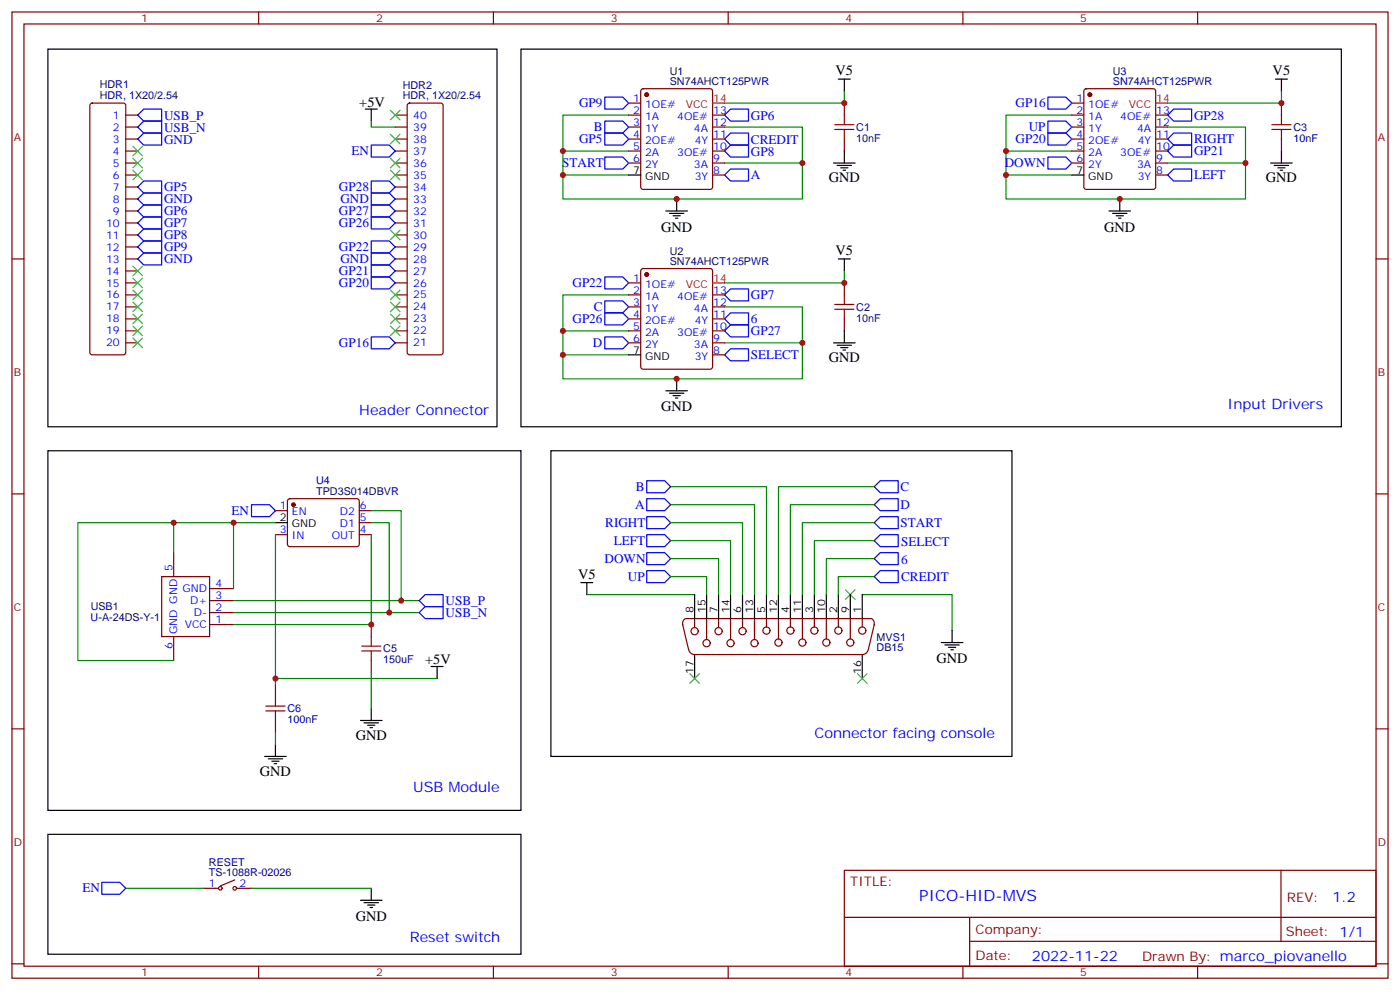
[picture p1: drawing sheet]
<svg xmlns="http://www.w3.org/2000/svg" width="412mm" height="292mm" viewBox="0 0 412 292" stroke-linecap="round" stroke-linejoin="round" font-family="sans-serif">
<g fill="none" stroke="#870000" stroke-width=".35">
<path d="M3.5 3.5h405.4v284.4h-405.4zM7.1 7.1h398.2v277.2h-398.2zM76.2 3.5v3.6M145.3 3.5v3.6M214.5 3.5v3.6M283.6 3.5v3.6M352.8 3.5v3.6M26.7 30.5l.5-.2h9.1l.5 .2 .2 .5v72.7l-.2 .5-.5 .2h-9.1l-.5-.2-.2-.5v-72.7zM37 33.9h3.6M37 37.4h3.6M116.4 33.9h3.5M116.4 37.4h3.5"/>
<path d="M120.2 30.5l.4-.2h9.2l.5 .2 .2 .5v72.7l-.2 .5-.5 .2h-9.2l-.4-.2-.3-.5v-72.7zM185.2 33.9h3.5M185.2 37.4h3.5M185.2 30.3h3.5M189 26.3l.4-.2h19.8l.5 .2 .2 .5v28.2l-.2 .5-.5 .2h-19.8l-.5-.2-.2-.5v-28.2zM209.9 33.9h3.5M209.9 37.4h3.5M248.7 30.3v3.6M315.7 33.9h3.6M315.7 37.4h3.6M315.7 30.3h3.6M319.5 26.3l.5-.2h19.7l.5 .2 .2 .5v28.2l-.2 .5-.5 .2h-19.7l-.5-.2-.2-.5v-28.2z"/>
<path d="M340.4 33.9h3.6M340.4 37.4h3.6M377.5 30.3v3.6M37 40.9h3.6M37 44.4h3.6M37 48h3.6M37 51.5h3.6M37 55h3.6M37 58.6h3.6M116.4 40.9h3.5M116.4 44.4h3.5M116.4 48h3.5"/>
<path d="M116.4 51.5h3.5M116.4 55h3.5M116.4 58.6h3.5M185.2 40.9h3.5M185.2 44.4h3.5M185.2 48h3.5M209.9 40.9h3.5M209.9 44.4h3.5M209.9 48h3.5M209.9 51.5h3.5M248.7 40.9v3.5M315.7 40.9h3.6"/>
<path d="M315.7 44.4h3.6M315.7 48h3.6M340.4 40.9h3.6M340.4 44.4h3.6M340.4 48h3.6M340.4 51.5h3.6M377.5 40.9v3.5M3.5 76.2h3.6M37 76.2h3.6M37 62.1h3.6M37 65.6h3.6M37 69.1h3.6"/>
<path d="M37 72.7h3.6M37 79.7h3.6M116.4 76.2h3.5M116.4 62.1h3.5M116.4 65.6h3.5M116.4 69.1h3.5M116.4 72.7h3.5M116.4 79.7h3.5M189 79.2l.4-.2h19.8l.5 .2 .2 .5v28.2l-.2 .5-.5 .3h-19.8l-.5-.3-.2-.5v-28.2zM405.3 76.2h3.6M37 83.3h3.6M37 86.8h3.6"/>
<path d="M37 90.3h3.6M37 93.8h3.6M37 97.4h3.6M116.4 83.3h3.5M116.4 86.8h3.5M116.4 90.3h3.5M116.4 93.8h3.5M116.4 97.4h3.5M185.2 83.3h3.5M185.2 86.8h3.5M185.2 90.3h3.5M185.2 93.8h3.5"/>
<path d="M185.2 97.4h3.5M209.9 86.8h3.5M209.9 90.3h3.5M209.9 93.8h3.5M209.9 97.4h3.5M248.7 83.3v3.5M248.7 93.8v3.6M37 100.9h3.6M116.4 100.9h3.5M185.2 100.9h3.5M209.9 100.9h3.5M209.9 104.4h3.5"/>
<path d="M3.5 145.3h3.6M81.1 150.3h3.6M81.1 157.3h3.6M84.9 147l.5-.2h20l.4 .7v12.9l-.7 .5-20-.1-.4-.6v-12.7zM105.8 150.3h3.6M105.8 157.3h3.6M105.8 153.8h3.6M405.3 145.3h3.6M47.6 169.7h14.1v17.6h-14.1zM51.2 162.6v7.1M61.7 176.7h7.1M61.7 173.2h7.1"/>
<path d="M51.2 187.3v7.1M61.7 183.8h7.1M61.7 180.3h7.1M109.4 183.8v3.5M109.4 194.4v3.5M201.1 183.8l1.7 7.4M202.1 182h54.4M202.3 182a1.41 1.41 0 0 0-1.1 2M202.9 191.3a1.77 1.77 0 0 0 1.7 1.3h49.4a1.77 1.77 0 0 0 1.7-1.3M204.6 182.2v2.5M208.1 182.2v6M211.7 182.2v2.5"/>
<path d="M215.2 182.2v6M218.7 182.2v2.5M222.2 182.2v6M225.8 182v2.5M229.3 182v6M232.8 182v2.5M236.4 182v6M239.9 182v2.5M243.4 182v6M246.9 182v2.5M250.5 182v6M254 182v2.5"/>
<path d="M256.3 182a1.31 1.31 0 0 1 1.2 2M257.5 183.8l-1.7 7.4M3.5 214.5h3.6M81.1 201.4v3.6M81.1 212v3.5M405.3 214.5h3.6M69.1 258.9l-4.2 1.8M248.7 256.1h156.6v28.2h-156.6zM377.3 256.1v20.9M60 261.4h4.2M69.8 261.4h4.3M248.7 270h156.5"/>
<path d="M285.6 277h119.6M285.6 270v14.1M3.5 283.6h3.6M76.2 284.3v3.6M145.3 284.3v3.6M214.5 284.3v3.6M283.6 284.3v3.6M352.8 284.3v3.6M405.3 283.6h3.6"/>
<circle cx="204.6" cy="185.7" r="1.06"/>
<circle cx="208.1" cy="189.3" r="1.06"/>
<circle cx="211.7" cy="185.7" r="1.06"/>
<circle cx="215.2" cy="189.3" r="1.06"/>
<circle cx="218.7" cy="185.7" r="1.06"/>
<circle cx="222.2" cy="189.3" r="1.06"/>
<circle cx="225.8" cy="185.6" r="1.06"/>
<circle cx="229.3" cy="189.1" r="1.06"/>
<circle cx="232.8" cy="185.6" r="1.06"/>
<circle cx="236.4" cy="189.1" r="1.06"/>
<circle cx="239.9" cy="185.6" r="1.06"/>
<circle cx="243.4" cy="189.1" r="1.06"/>
<circle cx="246.9" cy="185.6" r="1.06"/>
<circle cx="250.5" cy="189.1" r="1.06"/>
<circle cx="254" cy="185.6" r="1.06"/>
<circle cx="64.9" cy="261.4" r=".53"/>
<circle cx="69.1" cy="261.4" r=".53"/>
</g>
<g fill="none" stroke="#00f" stroke-width=".35">
<path d="M42.3 32.1h5.3v3.5h-5.3l-1.7-1.7zM42.3 35.6h5.3v3.6h-5.3l-1.7-1.8zM178.2 39.2h5.2l1.8 1.7-1.8 1.8h-5.2zM178.2 35.6h5.2l1.8 1.8-1.8 1.8h-5.2zM178.2 28.6h5.2l1.8 1.7-1.8 1.8h-5.2zM215.2 32.1h5.3v3.5h-5.3l-1.8-1.7zM308.7 28.6h5.3l1.7 1.7-1.7 1.8h-5.3zM308.7 35.6h5.3l1.7 1.8-1.7 1.8h-5.3zM308.7 39.2h5.3l1.7 1.7-1.7 1.8h-5.3zM345.7 39.2h5.3v3.5h-5.3l-1.7-1.8zM345.7 32.1h5.3v3.5h-5.3l-1.7-1.7zM40.6 40.9l1.7-1.7h5.3v3.5h-5.3z"/>
<path d="M40.6 55l1.7-1.7h5.3v3.5h-5.3zM40.6 58.6l1.7-1.8h5.3v3.5h-5.3zM109.4 53.3h5.3l1.7 1.7-1.7 1.8h-5.3zM109.4 56.8h5.3l1.7 1.8-1.7 1.7h-5.3zM109.4 42.7h5.3l1.7 1.7-1.7 1.8h-5.3zM178.2 46.2h5.2l1.8 1.8-1.8 1.7h-5.2zM213.4 40.9l1.8-1.7h5.3v3.5h-5.3zM213.4 44.4l1.8-1.7h5.3v3.5h-5.3zM213.4 51.5l1.8-1.8h5.3v3.6h-5.3zM308.7 46.2h5.3l1.7 1.8-1.7 1.7h-5.3zM344 51.5l1.7-1.8h5.3v3.6h-5.3zM344 44.4l1.7-1.7h5.3v3.5h-5.3z"/>
<path d="M40.6 62.1l1.7-1.8h5.3v3.6h-5.3zM40.6 69.1l1.7-1.7h5.3v3.5h-5.3zM40.6 72.7l1.7-1.8h5.3v3.5h-5.3zM40.6 76.2l1.7-1.8h5.3v3.6h-5.3zM42.3 63.9h5.3v3.5h-5.3l-1.7-1.8zM109.4 60.3h5.3l1.7 1.8-1.7 1.8h-5.3zM109.4 63.9h5.3l1.7 1.7-1.7 1.8h-5.3zM109.4 70.9h5.3l1.7 1.8-1.7 1.7h-5.3zM109.4 74.4h5.3l1.7 1.8-1.7 1.8h-5.3zM109.4 78h5.3l1.7 1.7-1.7 1.8h-5.3zM109.4 99.1h5.3l1.7 1.8-1.7 1.8h-5.3zM109.4 81.5h5.3l1.7 1.8-1.7 1.7h-5.3z"/>
<path d="M178.2 81.5h5.2l1.8 1.8-1.8 1.7h-5.2zM178.2 88.5h5.2l1.8 1.8-1.8 1.8h-5.2zM178.2 92.1h5.2l1.8 1.7-1.8 1.8h-5.2zM178.2 99.1h5.2l1.8 1.8-1.8 1.8h-5.2zM213.4 97.4l1.8-1.8h5.3v3.5h-5.3zM213.4 93.8l1.8-1.7h5.3v3.5h-5.3zM213.4 86.8l1.8-1.8h5.3v3.5h-5.3zM213.4 104.4l1.8-1.7h5.3v3.5h-5.3zM74.1 148.5h5.3l1.7 1.8-1.7 1.7h-5.3zM190.5 157.3h5.3l1.8 1.8-1.8 1.8h-5.3zM190.5 152h5.3l1.8 1.8-1.8 1.8h-5.3zM190.5 146.8h5.3l1.8 1.7-1.8 1.8h-5.3z"/>
<path d="M190.5 141.5h5.3l1.8 1.7-1.8 1.8h-5.3zM257.5 153.8l1.8-1.8h5.3v3.6h-5.3zM259.3 141.5h5.3v3.5h-5.3l-1.8-1.8zM259.3 146.8h5.3v3.5h-5.3l-1.8-1.8zM259.3 157.3h5.3v3.6h-5.3l-1.8-1.8zM123.5 176.7l1.7-1.7h5.3v3.5h-5.3zM125.2 178.5h5.3v3.5h-5.3l-1.7-1.7zM190.5 167.9h5.3l1.8 1.8-1.8 1.7h-5.3zM190.5 162.6h5.3l1.8 1.8-1.8 1.8h-5.3zM257.5 169.7l1.8-1.8h5.3v3.5h-5.3zM259.3 162.6h5.3v3.6h-5.3l-1.8-1.8zM30 259.6h5.3l1.7 1.8-1.7 1.8h-5.3z"/>
</g>
<g fill="none" stroke="#3c3" stroke-width=".35">
<path d="M115 39.5l2.8 2.8M115 32.5l2.8 2.8M117.8 39.5l-2.8 2.8M117.8 32.5l-2.8 2.8M39.2 43l2.8 2.9M39.2 46.6l2.8 2.8M39.2 50.1l2.8 2.8M42 43l-2.8 2.9M42 46.6l-2.8 2.8M42 50.1l-2.8 2.8M115 50.1l2.8 2.8M115 46.6l2.8 2.8"/>
<path d="M117.8 50.1l-2.8 2.8M117.8 46.6l-2.8 2.8M39.2 78.3l2.8 2.8M42 78.3l-2.8 2.8M115 67.7l2.8 2.9M117.8 67.7l-2.8 2.9M39.2 81.8l2.8 2.9M39.2 85.4l2.8 2.8M39.2 88.9l2.8 2.8M39.2 96l2.8 2.8M39.2 99.5l2.8 2.8M39.2 92.4l2.8 2.8"/>
<path d="M42 81.8l-2.8 2.9M42 85.4l-2.8 2.8M42 88.9l-2.8 2.8M42 96l-2.8 2.8M42 99.5l-2.8 2.8M42 92.4l-2.8 2.8M115 96l2.8 2.8M115 92.4l2.8 2.8M115 88.9l2.8 2.8M115 85.4l2.8 2.8M117.8 96l-2.8 2.8M117.8 92.4l-2.8 2.8"/>
<path d="M117.8 88.9l-2.8 2.8M117.8 85.4l-2.8 2.8M249.1 173.6l2.8 2.8M251.9 173.6l-2.8 2.8M203.2 198.3l2.8 2.8M206 198.3l-2.8 2.8M252.6 198.3l2.8 2.8M255.4 198.3l-2.8 2.8"/>
</g>
<g fill="none" stroke="#000" stroke-width=".35">
<path d="M14.1 14.5h132.3v111.1h-132.3zM153.5 14.5h241.6v111.1h-241.6zM107.6 32.1h3.5M109.4 32.1v3.5M246.9 23.3h3.6M248.7 23.3v3.5M375.7 23.3h3.5M377.5 23.3v3.5M185.2 51.5h3.5M199.3 58.6v3.5M245.5 48h6.4M246.6 48.7h4.2"/>
<path d="M247.6 49.4h2.2M248.4 50.1h.7M248.7 44.4v3.6M315.7 51.5h3.6M329.8 58.6v3.5M374.3 48h6.3M375.4 48.7h4.2M376.4 49.4h2.1M377.1 50.1h.7M377.5 44.4v3.6M196.1 62.1h6.4M197.2 62.8h4.2"/>
<path d="M198.3 63.5h2.1M199 64.2h.7M246.9 76.2h3.6M248.7 76.2v3.5M326.7 62.1h6.3M327.7 62.8h4.3M328.8 63.5h2.1M329.5 64.2h.7M248.7 97.4v3.5M185.2 104.4h3.5M196.1 115h6.4M197.2 115.7h4.2"/>
<path d="M198.3 116.4h2.1M199 117.1h.7M199.3 111.5v3.5M245.5 100.9h6.4M246.6 101.6h4.2M247.6 102.3h2.2M248.4 103h.7M14.1 132.6h139.4v105.9h-139.4zM162.3 132.6h135.8v90h-135.8zM81.1 153.8h3.6M171.1 171.4h3.5M172.9 171.4v3.6"/>
<path d="M204.6 175v7M208.1 175v7M211.7 175v7M215.2 175v7M218.7 175v7M222.2 175v7M225.8 175v7M229.3 175v7M232.8 175v7M236.4 175v7M239.9 175v7M243.4 175v7"/>
<path d="M246.9 175v7M250.5 175v7M254 175v7M127 196.1h3.5M128.8 196.1v3.6M204.6 192.6v7.1M254 192.6v7.1M277.3 189.1h6.3M278.3 189.8h4.3M279.4 190.5h2.1M280.1 191.2h.7M280.5 185.6v3.5"/>
<path d="M81.1 219.1v3.5M106.2 212h6.3M107.2 212.7h4.3M108.3 213.4h2.1M109 214.1h.7M109.4 208.5v3.5M78 222.6h6.3M79 223.3h4.3M80.1 224h2.1M80.8 224.7h.7M14.1 245.5h139.4v35.3h-139.4zM106.2 264.9h6.3"/>
<path d="M107.2 265.6h4.3M108.3 266.3h2.1M109 267.1h.7M109.4 261.4v3.5"/>
</g>
<g fill="none" stroke="#008700" stroke-width=".35">
<path d="M109.4 35.6v1.8h7M185.2 33.9h-19.4v24.7h70.6v-10.6h-23M213.4 37.4h23v10.6M248.7 26.8v3.5h-35.3M315.7 33.9h-19.4v24.7h70.6v-10.6h-22.9M344 37.4h22.9v10.6M377.5 26.8v3.5h-33.5M165.8 44.4h19.4M165.8 51.5h19.4M296.3 44.4h19.4M296.3 51.5h19.4M248.7 79.7v3.6h-35.3"/>
<path d="M165.8 97.4h19.4M185.2 86.8h-19.4v24.7h70.6v-10.6h-23M213.4 90.3h23v10.6M165.8 104.4h19.4M51.2 153.8h-28.3v40.6h28.3M68.8 153.8h-17.6v8.8M81.1 153.8h-12.3v19.4M81.1 157.3v42.4h47.7M109.4 153.8h5.3v26.5M109.4 157.3v26.5h-40.6M109.4 150.3h8.8v26.4M197.6 159.1h17.6v15.9"/>
<path d="M197.6 153.8h21.1v21.2M197.6 148.5h24.6v26.5M197.6 143.2h28.2v31.8M257.5 159.1h-17.6v15.9M257.5 153.8h-21.1v21.2M257.5 148.5h-24.7v26.5M257.5 143.2h-28.2v31.8M68.8 176.7h54.7M172.9 175h31.7M197.6 169.7h10.5v5.3M197.6 164.4h14.1v10.6M254 175h26.5v10.6"/>
<path d="M257.5 169.7h-10.6v5.3M257.5 164.4h-14.1v10.6M68.8 180.3h54.7M81.1 199.7v1.7M109.4 197.9v10.6M81.1 215.5v3.6M37 261.4h23M74.1 261.4h35.3"/>
</g>
<g fill="#870000" stroke="#870000" stroke-width=".35">
<circle cx="190.5" cy="27.9" r=".53"/>
<circle cx="321" cy="27.9" r=".53"/>
<circle cx="190.5" cy="80.8" r=".53"/>
<circle cx="86.4" cy="148.5" r=".53"/>
</g>
<path d="M209.9 30.3h3.5M340.4 30.3h3.6M209.9 83.3h3.5" fill="none" stroke="#f00" stroke-width=".35"/>
<g fill="none" stroke="#a10000" stroke-width=".35">
<path d="M245.9 38.1h5.6M245.9 36.7h5.6M248.7 33.9v2.8M248.7 38.1v2.8M374.6 38.1h5.7M374.6 36.7h5.7M377.5 33.9v2.8M377.5 38.1v2.8M245.9 91h5.6M245.9 89.6h5.6M248.7 86.8v2.8M248.7 91v2.8"/>
<path d="M106.5 190.1h5.7M106.5 191.6h5.7M109.4 187.3v2.8M109.4 191.6v2.8M78.3 209.2h5.7M78.3 207.8h5.7M81.1 205v2.8M81.1 209.2v2.8"/>
</g>
<g fill="#c00">
<circle cx="165.8" cy="104.4" r=".88"/>
<circle cx="165.8" cy="97.4" r=".88"/>
<circle cx="165.8" cy="51.5" r=".88"/>
<circle cx="165.8" cy="44.4" r=".88"/>
<circle cx="236.4" cy="100.9" r=".88"/>
<circle cx="199.3" cy="111.5" r=".88"/>
<circle cx="296.3" cy="44.4" r=".88"/>
<circle cx="296.3" cy="51.5" r=".88"/>
<circle cx="366.9" cy="48" r=".88"/>
<circle cx="329.8" cy="58.6" r=".88"/>
<circle cx="199.3" cy="58.6" r=".88"/>
<circle cx="236.4" cy="48" r=".88"/>
<circle cx="114.7" cy="180.3" r=".88"/>
<circle cx="68.8" cy="153.8" r=".88"/>
<circle cx="51.2" cy="153.8" r=".88"/>
<circle cx="109.4" cy="183.8" r=".88"/>
<circle cx="118.2" cy="176.7" r=".88"/>
<circle cx="81.1" cy="199.7" r=".88"/>
<circle cx="248.7" cy="30.3" r=".88"/>
<circle cx="248.7" cy="83.3" r=".88"/>
<circle cx="377.5" cy="30.3" r=".88"/>
</g>
<text font-size="4.6" fill="#00f" x="270.8" y="265.1">PICO-HID-MVS</text>
<g font-size="4.2">
<text x="246.1" y="22.2">V5</text>
<text x="374.9" y="22.2">V5</text>
<text x="105.8" y="31.4">+5V</text>
<text x="244.1" y="53.6">GND</text>
<text x="372.9" y="53.6">GND</text>
<text x="194.7" y="68.2">GND</text>
<text x="325.3" y="68.2">GND</text>
<text x="246.1" y="75.1">V5</text>
<text x="244.1" y="106.5">GND</text>
<text x="194.7" y="121.1">GND</text>
<text x="170.3" y="170.4">V5</text>
<text x="125.2" y="195.4">+5V</text>
<text x="275.9" y="195.1">GND</text>
<text x="104.8" y="217.7">GND</text>
<text x="76.6" y="228.2">GND</text>
<text x="104.8" y="271">GND</text>
</g>
<g font-size="4.2" fill="#00f">
<text x="105.8" y="122.1">Header Connector</text>
<text x="361.6" y="120.3">Input Drivers</text>
<text x="239.9" y="217.3">Connector facing console</text>
<text x="121.7" y="233.2">USB Module</text>
<text x="392.5" y="265.4">1.2</text>
<text x="120.7" y="277.2">Reset switch</text>
<text x="304" y="282.7">2022-11-22</text>
</g>
<g font-size="3.9" fill="#00f">
<text x="48.3" y="35.2">USB_P</text>
<text x="170.6" y="31.6">GP9</text>
<text x="221.2" y="35.2">GP6</text>
<text x="299.2" y="31.6">GP16</text>
<text x="351.7" y="35.2">GP28</text>
<text x="48.3" y="38.7">USB_N</text>
<text x="174.9" y="38.6">B</text>
<text x="303" y="38.6">UP</text>
<text x="48.3" y="42.2">GND</text>
<text x="103.5" y="45.7">EN</text>
<text x="170.6" y="42.2">GP5</text>
<text x="221.2" y="45.8">GP8</text>
<text x="221.2" y="42.2">CREDIT</text>
<text x="299.2" y="42.2">GP20</text>
<text x="351.7" y="45.8">GP21</text>
<text x="351.7" y="42.1">RIGHT</text>
<text x="165.6" y="49.2">START</text>
<text x="221.2" y="52.8">A</text>
<text x="295.9" y="49.2">DOWN</text>
<text x="351.7" y="52.7">LEFT</text>
<text x="48.3" y="56.3">GP5</text>
<text x="48.3" y="59.9">GND</text>
<text x="99.8" y="56.3">GP28</text>
<text x="100.3" y="59.8">GND</text>
<text x="48.3" y="63.4">GP6</text>
<text x="99.8" y="63.4">GP27</text>
<text x="48.3" y="66.9">GP7</text>
<text x="48.3" y="70.5">GP8</text>
<text x="99.8" y="66.9">GP26</text>
<text x="48.3" y="74">GP9</text>
<text x="48.3" y="77.5">GND</text>
<text x="99.8" y="73.9">GP22</text>
<text x="100.3" y="77.5">GND</text>
<text x="99.8" y="81">GP21</text>
<text x="99.8" y="84.5">GP20</text>
<text x="168.6" y="84.5">GP22</text>
<text x="221.2" y="88.1">GP7</text>
<text x="168.6" y="95.1">GP26</text>
<text x="174.9" y="91.6">C</text>
<text x="221.2" y="95.2">6</text>
<text x="221.2" y="98.7">GP27</text>
<text x="99.8" y="102.1">GP16</text>
<text x="174.7" y="102.1">D</text>
<text x="221.1" y="105.8">SELECT</text>
<text x="187.1" y="149.8">A</text>
<text x="187.3" y="144.5">B</text>
<text x="265.3" y="149.9">D</text>
<text x="265.3" y="144.6">C</text>
<text x="68.2" y="151.5">EN</text>
<text x="178.3" y="155.1">RIGHT</text>
<text x="265.3" y="155.2">START</text>
<text x="180.8" y="160.4">LEFT</text>
<text x="265.5" y="160.5">SELECT</text>
<text x="178.1" y="165.6">DOWN</text>
<text x="265.5" y="165.8">6</text>
<text x="185" y="170.9">UP</text>
<text x="265.5" y="171.1">CREDIT</text>
<text x="131.2" y="178">USB_P</text>
<text x="131.2" y="181.5">USB_N</text>
<text x="24.3" y="262.6">EN</text>
</g>
<g font-size="3.9" fill="#800">
<text x="250.5" y="260.7">TITLE:</text>
<text x="379.1" y="265.4">REV:</text>
<text x="287.4" y="274.9">Company:</text>
<text x="378.7" y="275.5">Sheet: 1/1</text>
<text x="287.4" y="282.6">Date:</text>
<text x="336.4" y="282.7">Drawn By: marco_piovanello</text>
</g>
<g font-size="3.2" fill="#800">
<text x="41.6" y="6.5">1</text>
<text x="110.8" y="6.5">2</text>
<text x="179.9" y="6.5">3</text>
<text x="249.1" y="6.5">4</text>
<text x="318.2" y="6.5">5</text>
<text x="4.1" y="41.6">A</text>
<text x="405.9" y="41.6">A</text>
<text x="4.1" y="110.8">B</text>
<text x="405.9" y="110.8">B</text>
<text x="4.1" y="179.9">C</text>
<text x="405.9" y="179.9">C</text>
<text x="4.1" y="249.1">D</text>
<text x="405.9" y="249.1">D</text>
<text x="41.6" y="287.3">1</text>
<text x="110.8" y="287.3">2</text>
<text x="179.9" y="287.3">3</text>
<text x="249.1" y="287.3">4</text>
<text x="318.2" y="287.3">5</text>
</g>
<g font-size="3.2" fill="#000080">
<text x="197.3" y="22">U1</text>
<text x="327.8" y="22">U3</text>
<text x="29.4" y="29.3">HDR, 1X20/2.54</text>
<text x="29.4" y="26">HDR1</text>
<text x="118.6" y="29.3">HDR, 1X20/2.54</text>
<text x="118.6" y="26.2">HDR2</text>
<text x="197.3" y="25">SN74AHCT125PWR</text>
<text x="327.8" y="25">SN74AHCT125PWR</text>
<text x="252.2" y="41.7">10nF</text>
<text x="252.2" y="38.5">C1</text>
<text x="381" y="41.7">10nF</text>
<text x="381" y="38.5">C3</text>
<text x="197.3" y="78">SN74AHCT125PWR</text>
<text x="197.3" y="74.9">U2</text>
<text x="252.2" y="94.7">10nF</text>
<text x="252.2" y="91.5">C2</text>
<text x="93.1" y="142.5">U4</text>
<text x="93.1" y="145.7">TPD3S014DBVR</text>
<text x="26.7" y="179.7">USB1</text>
<text x="26.7" y="182.8">U-A-24DS-Y-1</text>
<text x="112.9" y="192">C5</text>
<text x="258.2" y="191.7">DB15</text>
<text x="258.2" y="188.5">MVS1</text>
<text x="112.9" y="195.1">150uF</text>
<text x="84.7" y="209.6">C6</text>
<text x="84.7" y="212.8">100nF</text>
<text x="61.5" y="257.9">TS-1088R-02026</text>
<text x="61.5" y="254.7">RESET</text>
</g>
<g font-size="3.2" fill="#00f">
<text x="186.5" y="30">1</text>
<text x="317.1" y="30">1</text>
<text x="33.3" y="34.9">1</text>
<text x="121.7" y="34.9">40</text>
<text x="186.5" y="33.5">2</text>
<text x="190" y="31.8">1OE#</text>
<text x="190" y="35.3">1A</text>
<text x="199.5" y="35.3">4OE#</text>
<text x="210.1" y="33.5">13</text>
<text x="317.1" y="33.5">2</text>
<text x="320.6" y="31.8">1OE#</text>
<text x="320.6" y="35.3">1A</text>
<text x="330" y="35.3">4OE#</text>
<text x="340.6" y="33.5">13</text>
<text x="33.3" y="38.5">2</text>
<text x="33.3" y="42">3</text>
<text x="121.7" y="42">38</text>
<text x="121.7" y="38.5">39</text>
<text x="186.5" y="37">3</text>
<text x="186.5" y="40.6">4</text>
<text x="190" y="38.8">1Y</text>
<text x="204.4" y="38.8">4A</text>
<text x="210.1" y="40.6">11</text>
<text x="210.1" y="37">12</text>
<text x="317.1" y="37">3</text>
<text x="317.1" y="40.6">4</text>
<text x="320.6" y="38.8">1Y</text>
<text x="334.9" y="38.8">4A</text>
<text x="340.6" y="40.6">11</text>
<text x="340.6" y="37">12</text>
<text x="33.3" y="45.5">4</text>
<text x="121.7" y="45.5">37</text>
<text x="186.5" y="44.1">5</text>
<text x="186.5" y="47.6">6</text>
<text x="190" y="42.3">2OE#</text>
<text x="190" y="45.9">2A</text>
<text x="199.5" y="45.9">3OE#</text>
<text x="204.6" y="42.3">4Y</text>
<text x="210.1" y="47.6">9</text>
<text x="210.1" y="44.1">10</text>
<text x="317.1" y="44.1">5</text>
<text x="317.1" y="47.6">6</text>
<text x="320.6" y="42.3">2OE#</text>
<text x="320.6" y="45.9">2A</text>
<text x="330" y="45.9">3OE#</text>
<text x="335.2" y="42.3">4Y</text>
<text x="340.6" y="47.6">9</text>
<text x="340.6" y="44.1">10</text>
<text x="33.3" y="49">5</text>
<text x="33.3" y="52.6">6</text>
<text x="121.7" y="52.6">35</text>
<text x="121.7" y="49">36</text>
<text x="190" y="49.4">2Y</text>
<text x="204.4" y="49.4">3A</text>
<text x="204.6" y="52.9">3Y</text>
<text x="210.1" y="51.2">8</text>
<text x="320.6" y="49.4">2Y</text>
<text x="334.9" y="49.4">3A</text>
<text x="335.2" y="52.9">3Y</text>
<text x="340.6" y="51.2">8</text>
<text x="33.3" y="56.1">7</text>
<text x="33.3" y="59.6">8</text>
<text x="121.7" y="59.6">33</text>
<text x="121.7" y="56.1">34</text>
<text x="33.3" y="63.1">9</text>
<text x="121.7" y="63.1">32</text>
<text x="31.2" y="66.7">10</text>
<text x="31.2" y="70.2">11</text>
<text x="121.7" y="70.2">30</text>
<text x="121.7" y="66.7">31</text>
<text x="31.2" y="73.7">12</text>
<text x="31.2" y="77.3">13</text>
<text x="121.7" y="77.3">28</text>
<text x="121.7" y="73.7">29</text>
<text x="31.2" y="80.8">14</text>
<text x="121.7" y="80.8">27</text>
<text x="186.5" y="82.9">1</text>
<text x="31.2" y="84.3">15</text>
<text x="31.2" y="87.8">16</text>
<text x="121.7" y="87.8">25</text>
<text x="121.7" y="84.3">26</text>
<text x="186.5" y="86.4">2</text>
<text x="186.5" y="90">3</text>
<text x="190" y="84.7">1OE#</text>
<text x="190" y="88.2">1A</text>
<text x="199.5" y="88.2">4OE#</text>
<text x="210.1" y="90">12</text>
<text x="210.1" y="86.4">13</text>
<text x="31.2" y="91.4">17</text>
<text x="31.2" y="94.9">18</text>
<text x="121.7" y="94.9">23</text>
<text x="121.7" y="91.4">24</text>
<text x="186.5" y="93.5">4</text>
<text x="190" y="91.7">1Y</text>
<text x="190" y="95.2">2OE#</text>
<text x="204.4" y="91.7">4A</text>
<text x="204.6" y="95.2">4Y</text>
<text x="210.1" y="93.5">11</text>
<text x="31.2" y="98.4">19</text>
<text x="31.2" y="102">20</text>
<text x="121.7" y="102">21</text>
<text x="121.7" y="98.4">22</text>
<text x="186.5" y="97">5</text>
<text x="186.5" y="100.5">6</text>
<text x="190" y="98.8">2A</text>
<text x="199.5" y="98.8">3OE#</text>
<text x="210.1" y="100.5">9</text>
<text x="210.1" y="97">10</text>
<text x="190" y="102.3">2Y</text>
<text x="204.4" y="102.3">3A</text>
<text x="204.6" y="105.8">3Y</text>
<text x="210.1" y="104.1">8</text>
<text x="82.5" y="149.9">1</text>
<text x="106" y="149.9">6</text>
<text x="86" y="151.7">EN</text>
<text x="100.1" y="155.2">D1</text>
<text x="100.1" y="151.7">D2</text>
<text x="106" y="153.5">5</text>
<text x="82.5" y="157">3</text>
<text x="86" y="158.8">IN</text>
<text x="97.8" y="158.8">OUT</text>
<text x="106" y="157">4</text>
<text x="50.8" y="167.9" transform="rotate(-90 50.8 167.9)">5</text>
<text x="63.5" y="172.9">4</text>
<text x="53.7" y="174.3">GND</text>
<text x="56" y="177.8">D+</text>
<text x="63.5" y="179.9">2</text>
<text x="63.5" y="176.4">3</text>
<text x="54.4" y="184.9">VCC</text>
<text x="57.1" y="181.3">D-</text>
<text x="63.5" y="183.4">1</text>
<text x="50.8" y="191.1" transform="rotate(-90 50.8 191.1)">6</text>
<text x="52.2" y="186.6" transform="rotate(-90 52.2 186.6)">GND GND</text>
<text x="61.5" y="261.1">1</text>
<text x="70.6" y="261.1">2</text>
</g>
<g font-size="3.2" fill="#f00">
<text x="210.1" y="30">14</text>
<text x="340.6" y="30">14</text>
<text x="202" y="31.8">VCC</text>
<text x="332.5" y="31.8">VCC</text>
<text x="210.1" y="82.9">14</text>
<text x="202" y="84.7">VCC</text>
</g>
<g font-size="3.2">
<text x="186.5" y="51.2">7</text>
<text x="190" y="52.9">GND</text>
<text x="317.1" y="51.2">7</text>
<text x="320.6" y="52.9">GND</text>
<text x="186.5" y="104.1">7</text>
<text x="190" y="105.8">GND</text>
<text x="82.5" y="153.5">2</text>
<text x="86" y="155.2">GND</text>
<text x="204.3" y="180.3" transform="rotate(-90 204.3 180.3)">8</text>
<text x="207.8" y="180.3" transform="rotate(-90 207.8 180.3)">15</text>
<text x="211.3" y="180.3" transform="rotate(-90 211.3 180.3)">7</text>
<text x="214.8" y="180.3" transform="rotate(-90 214.8 180.3)">14</text>
<text x="218.4" y="180.3" transform="rotate(-90 218.4 180.3)">6</text>
<text x="221.9" y="180.3" transform="rotate(-90 221.9 180.3)">13</text>
<text x="225.4" y="180.3" transform="rotate(-90 225.4 180.3)">5</text>
<text x="229" y="180.3" transform="rotate(-90 229 180.3)">12</text>
<text x="232.5" y="180.3" transform="rotate(-90 232.5 180.3)">4</text>
<text x="236" y="180.3" transform="rotate(-90 236 180.3)">11</text>
<text x="239.5" y="180.3" transform="rotate(-90 239.5 180.3)">3</text>
<text x="243.1" y="180.3" transform="rotate(-90 243.1 180.3)">10</text>
<text x="246.6" y="180.3" transform="rotate(-90 246.6 180.3)">2</text>
<text x="250.1" y="180.3" transform="rotate(-90 250.1 180.3)">9</text>
<text x="253.6" y="180.3" transform="rotate(-90 253.6 180.3)">1</text>
<text x="204.3" y="198.4" transform="rotate(-90 204.3 198.4)">17</text>
<text x="253.6" y="198.4" transform="rotate(-90 253.6 198.4)">16</text>
</g>
</svg>
